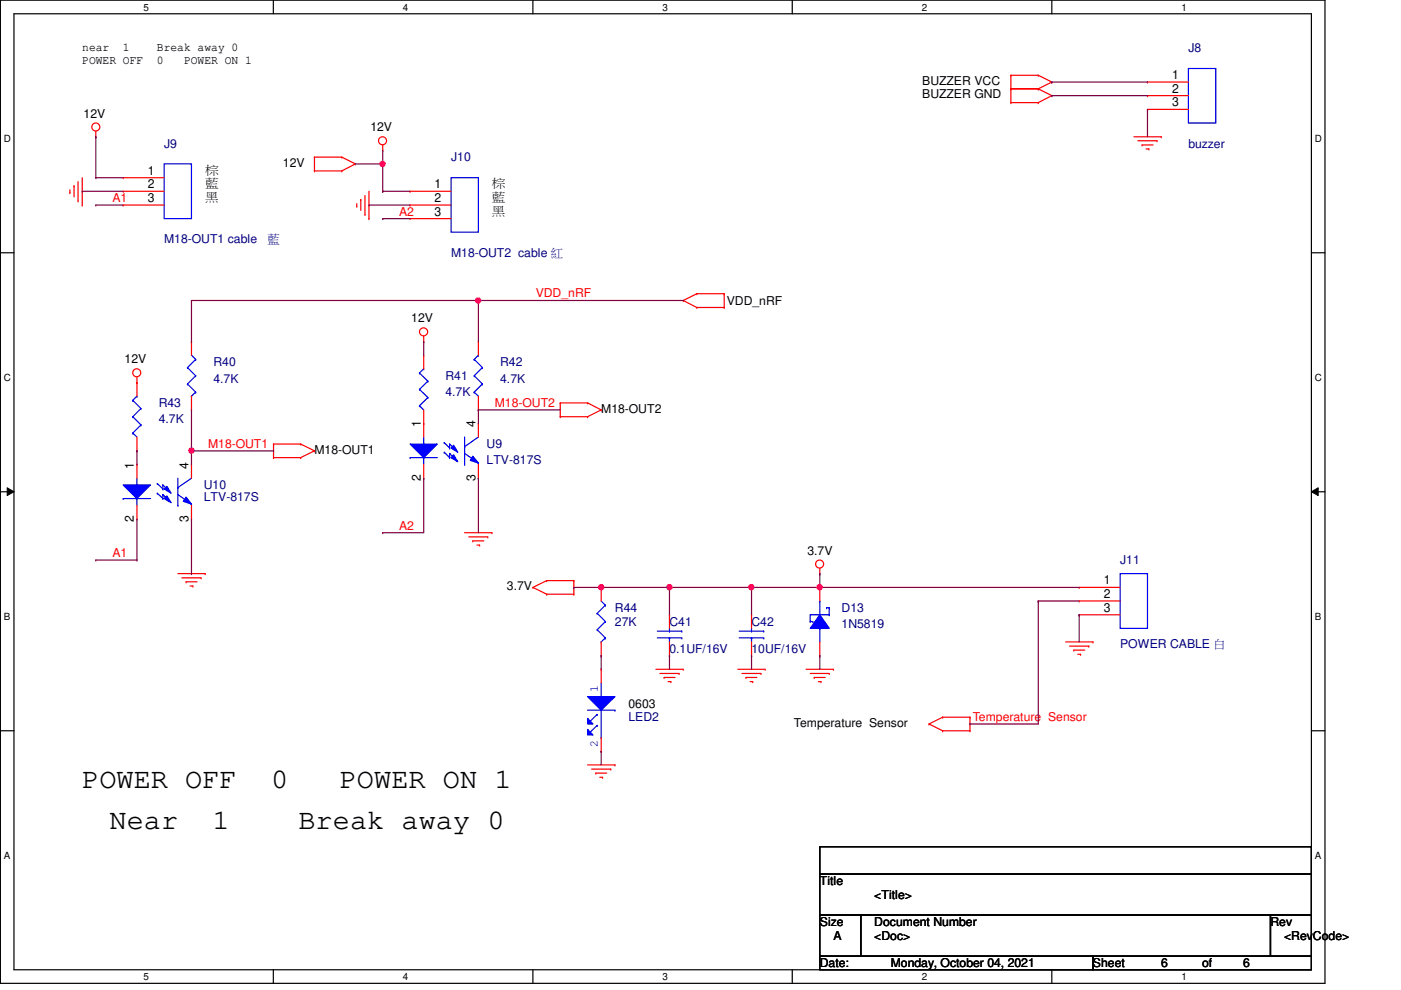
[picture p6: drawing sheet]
<svg xmlns="http://www.w3.org/2000/svg" width="297mm" height="210mm" viewBox="0 0 297 210" stroke-linecap="round" stroke-linejoin="round" font-family="sans-serif">
<path d="M.1 0h280.8v208.5h-280.8zM3 2.9h275v202.7h-275z" fill="none" stroke="#000" stroke-width=".25"/>
<g fill="#fff">
<path d="M30.4 .3h1.2v2.4h-1.2z"/>
<path d="M30.4 205.9h1.2v2.3h-1.2z"/>
</g>
<path d="M58 0v2.9M58 205.6v2.9" fill="none" stroke="#000" stroke-width=".25"/>
<g fill="#fff">
<path d="M85.4 .3h1.2v2.4h-1.2z"/>
<path d="M85.4 205.9h1.2v2.3h-1.2z"/>
</g>
<path d="M113 0v2.9M113 205.6v2.9" fill="none" stroke="#000" stroke-width=".25"/>
<g fill="#fff">
<path d="M140.5 .3h1.1v2.4h-1.1z"/>
<path d="M140.5 205.9h1.1v2.3h-1.1z"/>
</g>
<path d="M168 0v2.9M168 205.6v2.9" fill="none" stroke="#000" stroke-width=".25"/>
<g fill="#fff">
<path d="M195.4 .3h1.2v2.4h-1.2z"/>
<path d="M195.4 205.9h1.2v2.3h-1.2z"/>
</g>
<path d="M223 0v2.9M223 205.6v2.9" fill="none" stroke="#000" stroke-width=".25"/>
<g fill="#fff">
<path d="M250.5 .3h1.1v2.4h-1.1z"/>
<path d="M250.5 205.9h1.1v2.3h-1.1z"/>
<path d="M.8 28.2h1.5v2.4h-1.5z"/>
<path d="M278.8 28.2h1.4v2.4h-1.4z"/>
<path d="M.8 78.9h1.5v2.3h-1.5z"/>
<path d="M278.8 78.9h1.4v2.3h-1.4z"/>
</g>
<path d="M.1 53.6h2.9M278 53.6h2.9" fill="none" stroke="#000" stroke-width=".25"/>
<g fill="#fff">
<path d="M.8 129.6h1.4v2.3h-1.4z"/>
<path d="M278.8 129.6h1.3v2.3h-1.3z"/>
</g>
<path d="M.1 104.3h2.9M278 104.3h2.9" fill="none" stroke="#000" stroke-width=".25"/>
<path d="M1.5 103.4l1.5 .9-1.5 .8zM278 104.3l1.5-.9v1.7z" fill="#000"/>
<path d="M1.5 103.4l1.5 .9-1.5 .8zM278 104.3l1.5-.9v1.7z" fill="none" stroke="#000" stroke-width=".21"/>
<g fill="#fff">
<path d="M.8 180.3h1.4v2.3h-1.4z"/>
<path d="M278.8 180.3h1.3v2.3h-1.3z"/>
</g>
<path d="M.1 154.9h2.9M278 154.9h2.9M173.8 179.5h104.2v5.8h-104.2zM173.8 185.3h104.2v8.7h-104.2zM173.8 194h8.7v8.7h-8.7zM182.5 194h86.9v8.7h-86.9zM269.4 194h8.6v8.7h-8.6zM173.8 202.7h57.9v2.9h-57.9zM231.7 202.7h46.3v2.9h-46.3z" fill="none" stroke="#000" stroke-width=".25"/>
<g fill="none" stroke="#f00" stroke-width=".25">
<path d="M214.3 18.8h.1M214.3 16h.1M214.3 18.8h5.8M214.3 16v5.8M214.3 16h5.8M220.1 18.8h.1M220.1 16h.1M220.1 16l2.9 1.4M220.1 18.8l2.9 1.5M223 17.4h.1M223 17.4l-2.9 1.4M15.7 39.4h.1"/>
<path d="M15.7 39.4v2.3M16.5 38.5v4.1M17.4 37.7v5.8M20.3 29h.1M20.3 27.8v1.2M66.7 36.2h.1M66.7 33.3h.1M66.7 36.2h5.8M66.7 33.3v2.9M66.7 33.3h5.8M72.5 36.2h.1M72.5 33.3h.1"/>
<path d="M72.5 33.3l2.8 1.5M75.3 34.8h.1M75.3 34.8l-2.8 1.4M81.1 31.9h.1M81.1 30.7v1.2M214.3 21.8h.1M214.3 21.8h5.8M220.1 21.8h.1M223 20.3h.1M223 20.3l-2.9 1.5M240.4 29h5.8M241.3 29.8h4"/>
<path d="M242.1 30.7h.1M242.1 30.7h2.4M243 31.6h.6M243.6 31.6h.1M245.3 29.8h.1M246.2 29h.1M14.8 40.9h.1M14.8 40.3v.6M16.5 42.6h.1M17.4 43.5h.1M75.6 43.7h.1M75.6 43.2v.5"/>
<path d="M76.5 42.3h.1M76.5 42.3v2.3M77.4 45.5h.1M77.4 41.4v4.1M78.2 46.4h.1M78.2 40.6v5.8M29 79.9v1.2M89.8 72.4h.1M89.8 71.2v1.2M144.9 63.7h.1M144.9 63.7l2.8 1.5M147.7 62.3h.1"/>
<path d="M147.7 65.2h.1M147.7 62.3l-2.8 1.4M147.7 62.3h5.8M147.7 65.2h5.8M153.5 62.3h.1M153.5 65.2h.1M153.5 62.3v2.9M29 81.1h.1M58 97h.1M58 94.1h.1M58 97h5.8M58 94.1v2.9"/>
<path d="M58 94.1h5.8M63.8 97h.1M63.8 94.1h.1M63.8 94.1l2.9 1.5M66.7 95.6h.1M66.7 95.6l-2.9 1.4M118.8 88.3h.1M118.8 85.4h.1M118.8 88.3h5.8M118.8 85.4v2.9M118.8 85.4h5.8M124.6 88.3h.1"/>
<path d="M124.6 85.4h.1M124.6 85.4l2.9 1.5M127.5 86.9h.1M127.5 86.9l-2.9 1.4M98.5 112.9h5.8M99.4 113.8h4M100.2 114.7h.1M100.2 114.7h2.4M101.1 115.6h.6M101.7 115.6h.1M103.4 113.8h.1M104.3 112.9h.1"/>
<path d="M37.7 121.6h5.8M38.6 122.5h4M39.5 123.4h.1M39.5 123.4h2.3M40.3 124.2h.6M40.9 124.2h.1M42.6 122.5h.1M43.5 121.6h.1M113 124.5h.1M113 124.5l2.9 1.5M115.9 123.1h.1M115.9 126h.1"/>
<path d="M115.9 123.1l-2.9 1.4M115.9 123.1h5.8M115.9 126h5.8M121.7 123.1h.1M121.7 126h.1M121.7 123.1v2.9M173.8 121.6h.1M173.8 120.5v1.1M225.9 136.1h5.8M226.8 137h4M227.7 137.8h.1M227.7 137.8h2.3"/>
<path d="M228.5 138.7h.6M229.1 138.7h.1M230.8 137h.1M231.7 136.1h.1M139.1 141.9h5.8M139.9 142.8h4.1M140.8 143.6h.1M140.8 143.6h2.3M141.6 144.5h.6M142.2 144.5h.1M144 142.8h.1M144.9 141.9h.1"/>
<path d="M156.4 141.9h5.8M157.3 142.8h4M158.2 143.6h.1M158.2 143.6h2.3M159 144.5h.6M159.6 144.5h.1M161.3 142.8h.1M162.2 141.9h.1M170.9 141.9h5.8M171.8 142.8h4M172.6 143.6h.1M172.6 143.6h2.4"/>
<path d="M173.5 144.5h.6M174.1 144.5h.1M175.8 142.8h.1M176.7 141.9h.1M197 153.5h.1M197 153.5l2.9 1.4M199.9 152.1h.1M199.9 154.9h.1M199.9 152.1l-2.9 1.4M199.9 152.1h5.8M199.9 154.9h5.8M205.7 152.1h.1"/>
<path d="M205.7 154.9h.1M205.7 152.1v2.8M124.6 162.2h5.8M125.4 163.1h4.1M126.3 163.9h.1M126.3 163.9h2.3M127.2 164.8h.6M127.8 164.8h.1M129.5 163.1h.1M130.4 162.2h.1"/>
<circle cx="20.3" cy="26.9" r=".85"/>
<circle cx="81.1" cy="29.8" r=".85"/>
<circle cx="29" cy="79" r=".85"/>
<circle cx="89.8" cy="70.4" r=".86"/>
<circle cx="173.8" cy="119.6" r=".85"/>
</g>
<path d="M26.1 102.8h5.8l-2.9 2.9z" fill="#00f"/>
<g fill="none" stroke="#00f" stroke-width=".25">
<path d="M26.1 102.8h5.8l-2.9 2.9zM26.1 105.7h.1M26.1 105.7h5.8M29 105.7h.1M29 102.8h.1M29 101.4v1.4M29 105.7v1.4M37.7 107.1h.1M37.7 103.4h.1M37.7 101.4v5.7M37.7 104.9l2.9 2M40.6 106.9h.1"/>
<path d="M40.6 101.4l-2.9 2"/>
</g>
<path d="M39.5 105.4l1.1 1.5-1.7-.6z" fill="#00f"/>
<g fill="none" stroke="#00f" stroke-width=".25">
<path d="M33.4 104.6h.1M33.4 102.5h.1M33.4 104.6l1.1 1.1M33.4 102.5l1.1 1.2M34.5 105.7h.1M34.5 104.9h.1M34.5 103.7h.1M34.5 102.8h.1M34.5 102.8v.9M34.5 104.9v.8M34.5 104.9l1.2 1.1M34.5 102.8l1.2 1.2"/>
<path d="M39.5 105.4l1.1 1.5-1.7-.6z"/>
</g>
<path d="M34.8 105.7l.6-.5 .9 1.4z" fill="#00f"/>
<path d="M34.8 105.7l.6-.5 .9 1.4z" fill="none" stroke="#00f" stroke-width=".25"/>
<path d="M34.8 103.7l.6-.6 .9 1.5z" fill="#00f"/>
<path d="M34.8 103.7l.6-.6 .9 1.5z" fill="none" stroke="#00f" stroke-width=".25"/>
<path d="M29 98.5h.1M29 98.5v2.9M40.6 98.5h.1M40.6 98.5v2.9M29 110.1h.1M29 107.1v3M40.6 110.1h.1M40.6 107.1v3" fill="none" stroke="#f00" stroke-width=".25"/>
<path d="M124.6 147.7h5.8l-2.9 2.9z" fill="#00f"/>
<path d="M124.6 147.7h5.8l-2.9 2.9z" fill="none" stroke="#00f" stroke-width=".25"/>
<path d="M124.6 152.3l1.1 1.2h-1.1z" fill="#00f"/>
<path d="M124.6 152.3l1.1 1.2h-1.1z" fill="none" stroke="#00f" stroke-width=".25"/>
<path d="M124.6 154.6l1.1 1.2h-1.1z" fill="#00f"/>
<g fill="none" stroke="#00f" stroke-width=".25">
<path d="M126.6 130h.1M126.6 133.5h.1M126.6 130l1.8 1.8M126.6 133.5l1.8 1.8M127.5 136.1h.1M127.5 127.4l.9 .9M128.4 128.3h.1M128.4 131.8h.1M128.4 135.3h.1M128.4 128.3l-1.8 1.7M128.4 131.8l-1.8 1.7M128.4 135.3l-.9 .8"/>
<path d="M124.6 154.6l1.1 1.2h-1.1zM124.6 150.6h5.8M126.6 151.5h.1M126.6 153.8h.1M126.6 151.5l-1.5 1.4M126.6 153.8l-1.5 1.4M127.5 147.7h.1M127.5 156.4h.1M127.5 144.8v2.9M127.5 150.6v5.8M130.4 150.6h.1"/>
</g>
<path d="M127.5 124.5h.1M127.5 139h.1M127.5 124.5v2.9M127.5 136.1v2.9M127.5 141.9h.1M127.5 159.3h.1M127.5 141.9v2.9M127.5 156.4v2.9" fill="none" stroke="#f00" stroke-width=".25"/>
<path d="M86.9 94.1h5.8l-2.9 2.9z" fill="#00f"/>
<g fill="none" stroke="#00f" stroke-width=".25">
<path d="M86.9 94.1h5.8l-2.9 2.9zM86.9 97h.1M86.9 97h5.8M89.8 97h.1M89.8 94.1h.1M89.8 92.7v1.4M89.8 97v1.5M98.5 98.5h.1M98.5 94.7h.1M98.5 92.7v5.8M98.5 96.1l2.9 2.1M101.4 98.2h.1"/>
<path d="M101.4 92.7l-2.9 2"/>
</g>
<path d="M100.2 96.7l1.2 1.5-1.7-.6z" fill="#00f"/>
<g fill="none" stroke="#00f" stroke-width=".25">
<path d="M94.2 95.9h.1M94.2 93.9h.1M94.2 95.9l1.1 1.1M94.2 93.9l1.1 1.1M95.3 97h.1M95.3 96.1h.1M95.3 95h.1M95.3 94.1h.1M95.3 94.1v.9M95.3 96.1v.9M95.3 96.1l1.2 1.2M95.3 94.1l1.2 1.2"/>
<path d="M100.2 96.7l1.2 1.5-1.7-.6z"/>
</g>
<path d="M96.2 96.4l.9 1.5-1.5-.9z" fill="#00f"/>
<path d="M96.2 96.4l.9 1.5-1.5-.9z" fill="none" stroke="#00f" stroke-width=".25"/>
<path d="M96.2 94.4l.9 1.5-1.5-.9z" fill="#00f"/>
<g fill="none" stroke="#00f" stroke-width=".25">
<path d="M95.6 37.7h5.8v11.5h-5.8zM28.1 91.8h.1M28.1 88.3h.1M28.1 84.9h.1M28.1 91.8l.9 .9M28.1 88.3l1.8 1.8M28.1 84.9l1.8 1.7M29 84h.1M29 84l-.9 .9M29.9 90.1h.1M29.9 86.6h.1M29.9 90.1l-1.8 1.7"/>
<path d="M29.9 86.6l-1.8 1.7M96.2 94.4l.9 1.5-1.5-.9zM171.8 131.8h.1M173.8 133.2h.1M173.8 127.4h.1M173.8 127.4v2.9M173.8 133.2v2.9M175.8 130.3h.1M175.8 128.9h.1M175.8 130.3h-4v1.5M175.8 128.9v1.4M237.5 121.6h5.8v11.6h-5.8z"/>
</g>
<g fill="none" stroke="#f00" stroke-width=".25">
<path d="M86.9 40.6h.1M86.9 43.5h.1M86.9 46.4h.1M86.9 40.6h8.7M86.9 43.5h8.7M86.9 46.4h8.7M29 95.6h.1M29 81.1h.1M29 81.1v2.9M29 92.7v2.9M89.8 89.8h.1M89.8 89.8v2.9"/>
<path d="M89.8 98.5v2.9M101.4 89.8h.1M101.4 89.8v2.9M101.4 98.5v2.9M89.8 101.4h.1M101.4 101.4h.1M228.8 124.5h.1M228.8 127.4h.1M228.8 130.3h.1M228.8 124.5h8.7M228.8 127.4h8.7M228.8 130.3h8.7"/>
</g>
<path d="M173.8 130.3l2 2.9h-4z" fill-rule="evenodd" fill="#00f"/>
<g fill="none" stroke="#00f" stroke-width=".25">
<path d="M252 14.5h5.8v11.6h-5.8zM34.8 34.8h5.8v11.6h-5.8zM39.7 77.9h.1M39.7 77.9l1.8 1.8M40.6 75.3l.9 .9M41.5 76.2h.1M41.5 79.7h.1M41.5 76.2l-1.8 1.7M41.5 79.7l-1.8 1.7M88.9 79.1h.1M88.9 79.1l1.8 1.7M89.8 78.2h.1"/>
<path d="M89.8 78.2l-.9 .9M100.5 79.7h.1M100.5 76.2h.1M100.5 79.7l1.8 1.7M100.5 76.2l1.8 1.7M101.4 75.3h.1M101.4 75.3l-.9 .9M102.3 77.9h.1M102.3 77.9l-1.8 1.8M39.7 81.4h.1M39.7 81.4l1.8 1.7M40.6 84h.1"/>
<path d="M41.5 83.1h.1M41.5 83.1l-.9 .9M88.9 86h.1M88.9 82.5h.1M88.9 86l.9 .9M88.9 82.5l1.8 1.8M90.7 84.3h.1M90.7 80.8h.1M90.7 84.3l-1.8 1.7M90.7 80.8l-1.8 1.7M100.5 83.1h.1M100.5 83.1l.9 .9"/>
<path d="M102.3 81.4h.1M102.3 81.4l-1.8 1.7M139.4 135.3h5.2M139.4 133.8h5.2M141.9 133.8h.1M141.9 135.3h.1M141.9 133.2v.6M141.9 135.3v.8M144.6 135.3h.1M144.6 133.8h.1M156.7 135.3h5.2M156.7 133.8h5.2"/>
<path d="M159.3 133.8h.1M159.3 135.3h.1M159.3 133.2v.6M159.3 135.3v.8M161.9 135.3h.1M161.9 133.8h.1M171.8 131.8h.5M172.3 131.8h.1M173.8 130.3l2 2.9h-4zM175.3 128.9h.1M175.3 128.9h.5"/>
</g>
<g fill="none" stroke="#f00" stroke-width=".25">
<path d="M243.3 17.4h.1M243.3 17.4h8.7M26.1 37.7h.1M26.1 37.7h8.7M243.3 20.3h.1M243.3 23.2h.1M243.3 20.3h8.7M243.3 23.2h8.7M26.1 40.6h.1M26.1 43.5h.1M26.1 40.6h8.7M26.1 43.5h8.7"/>
<path d="M40.6 72.4h.1M40.6 72.4v2.9M89.8 75.3h.1M89.8 75.3v2.9M101.4 72.4h.1M101.4 72.4v2.9M40.6 86.9h.1M40.6 84v2.9M89.8 89.8h.1M89.8 86.9v2.9M101.4 86.9h.1M101.4 84v2.9"/>
<path d="M141.9 130.3h.1M141.9 139h.1M141.9 130.3v2.9M141.9 136.1v2.9M159.3 130.3h.1M159.3 139h.1M159.3 130.3v2.9M159.3 136.1v2.9M173.8 139h.1M173.8 124.5h.1M173.8 124.5v2.9M173.8 136.1v2.9"/>
</g>
<g fill="none" stroke="#7f0040" stroke-width=".25">
<path d="M20.3 29h.1M20.3 37.7h.1M20.3 29v8.7M20.3 37.7h5.8M17.4 40.6h.1M17.4 40.6h8.7M20.3 43.5h.1M20.3 43.5h5.8M121.7 124.5h.1M121.7 124.5h5.8M159.3 124.5h.1M173.8 121.6h.1"/>
<path d="M173.8 121.6v2.9h-14.5"/>
</g>
<circle cx="127.5" cy="124.5" r=".56" fill="#f0f"/>
<circle cx="127.5" cy="124.5" r=".56" fill="none" stroke="#f0f" stroke-width=".25"/>
<g fill="none" stroke="#7f0040" stroke-width=".25">
<path d="M81.1 34.8h.1M81.1 31.9v2.9M78.2 43.5h.1M78.2 43.5h8.7M81.1 40.6h.1M81.1 46.4h.1M81.1 40.6h5.8M81.1 46.4h5.8M40.6 63.7h.1M40.6 63.7h60.8M127.5 139h.1M127.5 139v2.9"/>
<path d="M141.9 124.5h.1M141.9 124.5h17.4M173.8 139h.1M173.8 139v2.9M127.5 159.3h.1M127.5 159.3v2.9M205.7 153.5h.1M205.7 153.5h14.4"/>
</g>
<circle cx="159.3" cy="124.5" r=".56" fill="#f0f"/>
<circle cx="159.3" cy="124.5" r=".56" fill="none" stroke="#f0f" stroke-width=".25"/>
<circle cx="141.9" cy="124.5" r=".56" fill="#f0f"/>
<circle cx="141.9" cy="124.5" r=".56" fill="none" stroke="#f0f" stroke-width=".25"/>
<path d="M127.5 124.5h.1M127.5 124.5h14.4M141.9 124.5h.1M141.9 139h.1M141.9 124.5v5.8M141.9 139v2.9M159.3 139h.1M159.3 124.5h.1M159.3 124.5v5.8M159.3 139v2.9M173.8 124.5h.1M173.8 124.5h55" fill="none" stroke="#7f0040" stroke-width=".25"/>
<circle cx="173.8" cy="124.5" r=".56" fill="#f0f"/>
<circle cx="173.8" cy="124.5" r=".56" fill="none" stroke="#f0f" stroke-width=".25"/>
<path d="M101.4 63.7h.1M101.4 63.7v8.7M101.4 63.7h43.5M220.1 127.4h.1M220.1 127.4v26.1M220.1 127.4h8.7M228.8 130.3h.1M228.8 130.3v5.8" fill="none" stroke="#7f0040" stroke-width=".25"/>
<circle cx="101.4" cy="63.7" r=".56" fill="#f0f"/>
<circle cx="101.4" cy="63.7" r=".56" fill="none" stroke="#f0f" stroke-width=".25"/>
<path d="M223 17.4h.1M223 17.4h20.3M75.3 34.8h5.8M81.1 34.8h.1M81.1 34.8v5.8M223 20.3h.1M223 20.3h20.3M243.3 23.2h.1M243.3 23.2v5.8M81.1 40.6h.1M40.6 72.4h.1M40.6 63.7v8.7" fill="none" stroke="#7f0040" stroke-width=".25"/>
<circle cx="81.1" cy="34.8" r=".56" fill="#f0f"/>
<circle cx="81.1" cy="34.8" r=".56" fill="none" stroke="#f0f" stroke-width=".25"/>
<g fill="none" stroke="#7f0040" stroke-width=".25">
<path d="M89.8 72.4h.1M89.8 72.4v2.9M29 95.6h.1M29 95.6v2.9M40.6 95.6h.1M40.6 95.6v2.9M101.4 86.9h.1M101.4 86.9h17.4M101.4 86.9v2.9M81.1 112.9h.1M89.8 101.4h.1M89.8 101.4v11.5h-8.7"/>
<path d="M101.4 101.4h.1M101.4 101.4v11.5"/>
</g>
<circle cx="40.6" cy="95.5" r=".56" fill="#f0f"/>
<circle cx="40.6" cy="95.5" r=".56" fill="none" stroke="#f0f" stroke-width=".25"/>
<path d="M40.6 95.6h.1M40.6 95.6h17.4M40.6 86.9v8.7M58 95.6h.1M20.3 118.7h.1M20.3 118.7h8.7M29 118.7h.1M29 110.1v8.6M40.6 110.1v11.5M40.6 121.6h.1" fill="none" stroke="#7f0040" stroke-width=".25"/>
<circle cx="127.5" cy="124.5" r=".56" fill="#f0f"/>
<circle cx="127.5" cy="124.5" r=".56" fill="none" stroke="#f0f" stroke-width=".25"/>
<circle cx="159.3" cy="124.5" r=".56" fill="#f0f"/>
<circle cx="159.3" cy="124.5" r=".56" fill="none" stroke="#f0f" stroke-width=".25"/>
<circle cx="141.9" cy="124.5" r=".56" fill="#f0f"/>
<circle cx="141.9" cy="124.5" r=".56" fill="none" stroke="#f0f" stroke-width=".25"/>
<circle cx="173.8" cy="124.5" r=".56" fill="#f0f"/>
<circle cx="173.8" cy="124.5" r=".56" fill="none" stroke="#f0f" stroke-width=".25"/>
<circle cx="101.4" cy="63.7" r=".56" fill="#f0f"/>
<circle cx="101.4" cy="63.7" r=".56" fill="none" stroke="#f0f" stroke-width=".25"/>
<circle cx="81.1" cy="34.8" r=".56" fill="#f0f"/>
<circle cx="81.1" cy="34.8" r=".56" fill="none" stroke="#f0f" stroke-width=".25"/>
<circle cx="40.6" cy="95.5" r=".56" fill="#f0f"/>
<circle cx="40.6" cy="95.5" r=".56" fill="none" stroke="#f0f" stroke-width=".25"/>
<g font-size="6.1">
<text x="17.4" y="167">POWER OFF</text>
<text x="57.5" y="167">0</text>
<text x="72" y="167">POWER ON 1</text>
<text x="23.2" y="175.7">Near</text>
<text x="45.1" y="175.7">1</text>
<text x="63.3" y="175.7">Break away 0</text>
</g>
<g font-size="2.6">
<text x="17.4" y="10.8">near</text>
<text x="26.1" y="10.8">1</text>
<text x="33.3" y="10.8">Break away 0</text>
<text x="17.4" y="13.7">POWER OFF</text>
<text x="33.3" y="13.7">0</text>
<text x="39" y="13.7">POWER ON 1</text>
<text x="195.5" y="18">BUZZER VCC</text>
<text x="248.5" y="16.8">1</text>
<text x="195.5" y="20.9">BUZZER GND</text>
<text x="248.5" y="19.6">2</text>
<text x="248.5" y="22.6">3</text>
<text x="17.7" y="24.9">12V</text>
<text x="78.5" y="27.9">12V</text>
<text x="60" y="35.3">12V</text>
<text x="31.3" y="37">1</text>
<text x="31.3" y="39.9">2</text>
<text x="43.5" y="36.8">棕</text>
<text x="43.5" y="39.8">藍</text>
<text x="92.2" y="39.9">1</text>
<text x="104.3" y="39.8">棕</text>
<text x="31.3" y="42.8">3</text>
<text x="43.5" y="42.6">黑</text>
<text x="92.2" y="42.8">2</text>
<text x="92.2" y="45.7">3</text>
<text x="104.3" y="42.6">藍</text>
<text x="104.3" y="45.6">黑</text>
<text x="154.1" y="64.6">VDD_nRF</text>
<text x="87.2" y="68.4">12V</text>
<text x="26.4" y="77">12V</text>
<text x="127.5" y="87.5">M18-OUT2</text>
<text x="89.2" y="90.6" transform="rotate(-90 89.2 90.6)">1</text>
<text x="100.8" y="90.6" transform="rotate(-90 100.8 90.6)">4</text>
<text x="28.4" y="99.4" transform="rotate(-90 28.4 99.4)">1</text>
<text x="40" y="99.4" transform="rotate(-90 40 99.4)">4</text>
<text x="66.7" y="96.2">M18-OUT1</text>
<text x="89.2" y="101.9" transform="rotate(-90 89.2 101.9)">2</text>
<text x="100.8" y="101.9" transform="rotate(-90 100.8 101.9)">3</text>
<text x="28.4" y="110.6" transform="rotate(-90 28.4 110.6)">2</text>
<text x="40" y="110.6" transform="rotate(-90 40 110.6)">3</text>
<text x="171.2" y="117.6">3.7V</text>
<text x="107.5" y="125.1">3.7V</text>
<text x="234" y="123.9">1</text>
<text x="234" y="126.8">2</text>
<text x="234" y="129.7">3</text>
<text x="133.3" y="150">0603</text>
<text x="168.3" y="154.1">Temperature Sensor</text>
<text x="173.8" y="187.7">Title</text>
<text x="185.4" y="190.6">&lt;Title&gt;</text>
<text x="173.8" y="196.3">Size</text>
<text x="185.4" y="196.3">Document Number</text>
<text x="269.4" y="196.3">Rev</text>
<text x="176.7" y="199.3">A</text>
<text x="185.4" y="199.3">&lt;Doc&gt;</text>
<text x="272.2" y="199.3">&lt;RevCode&gt;</text>
<text x="173.8" y="205.1">Date:</text>
<text x="188.8" y="205.1">Monday, October 04, 2021</text>
<text x="231.7" y="205.1">Sheet</text>
<text x="246.2" y="205.1">6</text>
<text x="254.9" y="205.1">of</text>
<text x="263.6" y="205.1">6</text>
</g>
<g font-size="2.6" fill="#00007f">
<text x="252" y="11">J8</text>
<text x="34.8" y="31.3">J9</text>
<text x="95.6" y="34.2">J10</text>
<text x="252" y="31.3">buzzer</text>
<text x="34.8" y="51.6">M18-OUT1 cable</text>
<text x="56.7" y="51.6">藍</text>
<text x="95.6" y="54.5">M18-OUT2 cable 紅</text>
<text x="45.3" y="77.6">R40</text>
<text x="106" y="77.6">R42</text>
<text x="45.3" y="81.1">4.7K</text>
<text x="94.4" y="80.5">R41</text>
<text x="94.4" y="84">4.7K</text>
<text x="106" y="81.1">4.7K</text>
<text x="33.7" y="86.3">R43</text>
<text x="33.7" y="89.8">4.7K</text>
<text x="103.2" y="95">U9</text>
<text x="103.2" y="98.5">LTV-817S</text>
<text x="43.2" y="103.7">U10</text>
<text x="43.2" y="106.3">LTV-817S</text>
<text x="237.5" y="119.6">J11</text>
<text x="130.4" y="129.8">R44</text>
<text x="178.4" y="129.8">D13</text>
<text x="130.4" y="132.7">27K</text>
<text x="141.9" y="132.7">C41</text>
<text x="159.3" y="132.7">C42</text>
<text x="178.4" y="133.2">1N5819</text>
<text x="237.5" y="137.3">POWER CABLE 白</text>
<text x="141.9" y="138.4">0.1UF/16V</text>
<text x="159.3" y="138.4">10UF/16V</text>
<text x="133.3" y="152.9">LED2</text>
</g>
<g font-size="2.6" fill="#f00">
<text x="23.8" y="42.9">A1</text>
<text x="84.6" y="45.8">A2</text>
<text x="113.6" y="62.9">VDD_nRF</text>
<text x="104.9" y="86.3">M18-OUT2</text>
<text x="44.1" y="95">M18-OUT1</text>
<text x="84.6" y="112.4">A2</text>
<text x="23.8" y="118.2">A1</text>
<text x="206.2" y="152.9">Temperature Sensor</text>
</g>
<g font-size="2.6" fill="#00f">
<text x="126.8" y="146.8" transform="rotate(-90 126.8 146.8)">1</text>
<text x="126.8" y="158.4" transform="rotate(-90 126.8 158.4)">2</text>
</g>
<g font-size="2.1">
<text x="30.4" y="2.2">5</text>
<text x="85.4" y="2.2">4</text>
<text x="140.5" y="2.2">3</text>
<text x="195.4" y="2.2">2</text>
<text x="250.5" y="2.2">1</text>
<text x=".8" y="30.1">D</text>
<text x="278.8" y="30.1">D</text>
<text x=".8" y="80.8">C</text>
<text x="278.8" y="80.8">C</text>
<text x=".8" y="131.5">B</text>
<text x="278.8" y="131.5">B</text>
<text x=".8" y="182.2">A</text>
<text x="278.8" y="182.2">A</text>
<text x="30.4" y="207.8">5</text>
<text x="85.4" y="207.8">4</text>
<text x="140.5" y="207.8">3</text>
<text x="195.4" y="207.8">2</text>
<text x="250.5" y="207.8">1</text>
</g>
</svg>
